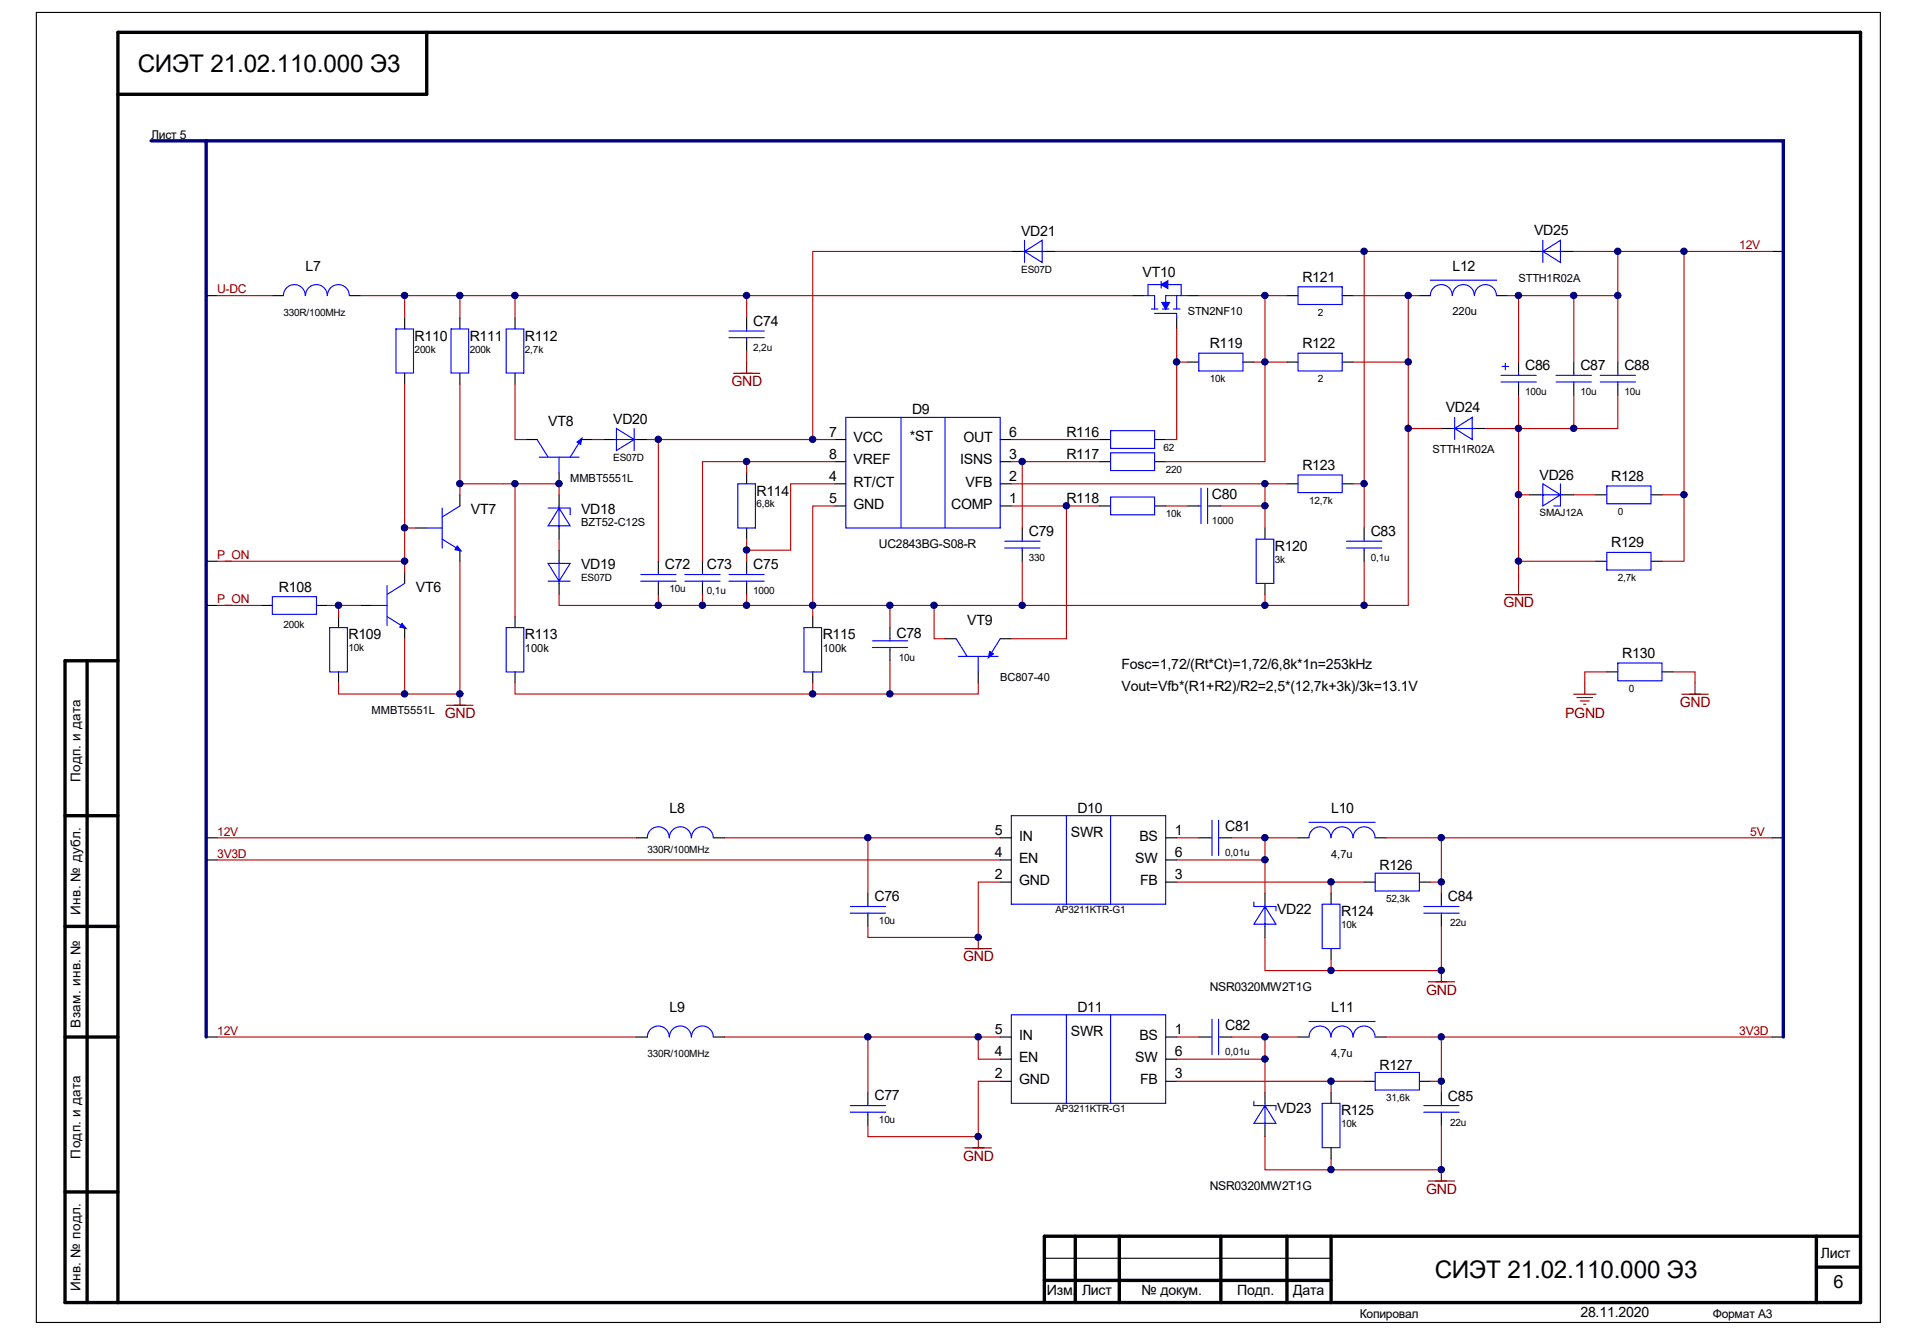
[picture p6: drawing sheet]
<svg xmlns="http://www.w3.org/2000/svg" width="289mm" height="201mm" viewBox="0 0 289 201" stroke-linecap="round" stroke-linejoin="round" font-family="sans-serif">
<g fill="none" stroke="#000" stroke-width=".51">
<path d="M64.2 4.9v9.3h-46.5M13.1 99.4v96.5M17.7 99.4h-7.9v96.5h270v-191h-262.1v191M9.8 139.3h7.9M9.8 122.7h7.9M9.8 156h7.9M9.8 179.3h7.9M157.1 192.6h43.1M161.7 185.9v10M168.3 185.9v10M183.6 185.9v10M193.6 185.9v10"/>
<path d="M200.2 185.9v10M273.2 185.9v10M273.2 190.6h6.6M279.8 185.9h-122.7v10"/>
</g>
<g fill="none" stroke="#000" stroke-width=".17">
<path d="M5.5 1.9h277.3v197h-277.3zM152.1 37.8h1.7M157.1 37.8h1.6M230.1 37.8h1.6M235 37.8h1.7M266.5 37.8h1.7M31 44.5h1.7M41 44.5h1.6M52.6 44.5h1.6M60.9 47.8v1.7M60.9 56.1v1.7M69.2 47.8v1.7"/>
<path d="M69.2 56.1v1.7M77.5 47.8v1.7M77.5 56.1v1.7M112.3 47.8v1.7M112.3 51.1v1.7M170.4 44.5h1.6M177 47.8v1.7M178.6 44.5h1.7M178.6 54.5h1.7M186.9 54.5h1.7M193.6 44.5h1.6M193.6 54.5h1.6"/>
<path d="M201.9 44.5h1.6M201.9 54.5h1.6M213.5 44.5h1.6M225.1 44.5h1.6M228.4 54.5v1.6M228.4 57.8v1.6M236.7 54.5v1.6M236.7 57.8v1.6M243.3 54.5v1.6M243.3 57.8v1.6M62.5 79.4h1.7M69.2 74.4v1.7"/>
<path d="M79.1 66.1h1.7M84.1 71.1v1.7M84.1 74.4v1.7M84.1 79.4v1.7M87.4 66.1h1.7M90.7 66.1h1.7M95.7 66.1h1.7M112.3 71.1v1.7M112.3 79.4v1.7M125.6 72.8h1.6M125.6 66.1h1.6M125.6 69.4h1.6"/>
<path d="M125.6 76.1h1.6M150.4 72.8h1.7M150.4 66.1h1.7M150.4 69.4h1.7M150.4 76.1h1.7M153.8 79.4v1.7M165.4 66.1h1.6M165.4 69.4h1.6M165.4 76.1h1.6M173.7 66.1h1.6M173.7 69.4h1.6M173.7 76.1h1.6"/>
<path d="M178.6 76.1h1.7M181.9 76.1h1.7M190.3 79.4v1.7M193.6 72.8h1.6M201.9 72.8h1.6M205.2 79.4v1.7M216.8 64.4h1.7M221.8 64.4h1.6M230.1 74.4h1.6M235 74.4h1.7M240 74.4h1.7M248.3 74.4h1.7"/>
<path d="M31 84.4h1.7M31 91.1h1.7M39.3 91.1h1.7M47.6 91.1h1.7M50.9 92.7v1.7M54.2 91.1h1.7M60.9 86.1v1.6M60.9 94.4v1.7M69.2 82.7v1.7M77.5 92.7v1.7M84.1 82.7v1.7M84.1 87.7v1.7"/>
<path d="M99 84.4v1.7M99 87.7v1.7M105.7 84.4v1.7M105.7 87.7v1.7M112.3 84.4v1.7M112.3 87.7v1.7M122.2 92.7v1.7M133.9 94.4v1.7M133.9 97.7v1.7M142.1 96.1h1.7M150.4 96.1h1.7M153.8 82.7v1.7"/>
<path d="M190.3 87.7v1.7M205.2 82.7v1.7M240 84.4h1.7M248.3 84.4h1.7M50.9 101.1v1.6M77.5 101.1v1.6M122.2 101.1v1.6M147.1 101.1v1.6M241.7 101.1h1.6M250 101.1h1.6M31 126h1.7M31 129.3h1.7"/>
<path d="M95.7 126h1.7M107.3 126h1.7M130.5 134.3v1.7M130.5 137.7v1.6M150.4 132.7h1.7M150.4 126h1.7M150.4 129.3h1.7M175.3 132.7h1.7M175.3 126h1.7M175.3 129.3h1.7M180.3 126h1.6M183.6 126h1.7"/>
<path d="M190.3 134.3v1.7M190.3 139.3v1.7M195.2 126h1.7M200.2 134.3v1.7M205.2 132.7h1.6M206.8 126h1.7M213.5 132.7h1.6M216.8 134.3v1.7M216.8 137.7v1.6M266.5 126h1.7M31 156h1.7M95.7 156h1.7"/>
<path d="M107.3 156h1.7M150.4 156h1.7M150.4 159.3h1.7M175.3 156h1.7M175.3 159.3h1.7M180.3 156h1.6M183.6 156h1.7M195.2 156h1.7M200.2 142.7v1.6M206.8 156h1.7M266.5 156h1.7M130.5 164.3v1.6"/>
<path d="M130.5 167.6v1.7M150.4 162.6h1.7M175.3 162.6h1.7M190.3 164.3v1.6M190.3 169.3v1.6M200.2 164.3v1.6M200.2 172.6v1.7M205.2 162.6h1.6M213.5 162.6h1.6M216.8 164.3v1.6M216.8 167.6v1.7M157.1 189.2h43.1"/>
</g>
<g fill="none" stroke="#00f" stroke-width=".17">
<path d="M153.8 37.8h2.9v-1.7l-2.6 1.7 2.6 1.7v-1.7h.4M154.1 36.1v3.4M231.7 37.8h3v-1.7l-2.6 1.7 2.6 1.7v-1.7h.3M232.1 36.1v3.4M45.9 44.5a1.64 1.64 0 0 0-1.6-1.7 1.64 1.64 0 0 0-1.7 1.7M49.2 44.5a1.63 1.63 0 0 0-1.6-1.7 1.63 1.63 0 0 0-1.7 1.7M52.5 44.5a1.64 1.64 0 0 0-1.6-1.7 1.64 1.64 0 0 0-1.6 1.7M59.5 49.5h2.7v6.6h-2.7zM67.8 49.5h2.7v6.6h-2.7zM76.1 49.5h2.7v6.6h-2.7zM109.6 49.8h5.3M109.6 50.8h5.3"/>
<path d="M112.3 49.5v.3M112.3 50.8v.3M172 44.5h1.7v2M172.7 44.5v-1.7h5v1.7M173.2 46.5h1M173.7 47.1h3.3v.7M174.7 42.3v1M174.8 46.5h1M176.5 46.5h1M177 44.5v2M178.6 44.5h-3.3v2M180.3 53.1h6.6v2.7h-6.6z"/>
<path d="M195.2 43.1h6.7v2.7h-6.7zM195.2 53.1h6.7v2.7h-6.7zM215.1 42.1h10M218.4 44.5a1.64 1.64 0 0 0-1.6-1.7 1.64 1.64 0 0 0-1.7 1.7M221.7 44.5a1.64 1.64 0 0 0-1.6-1.7 1.64 1.64 0 0 0-1.6 1.7M225.1 44.5a1.64 1.64 0 0 0-1.7-1.7 1.64 1.64 0 0 0-1.6 1.7M225.7 56.4h5.4M225.7 57.4h5.4M225.9 55.1h1M226.4 54.6v1M228.4 56.1v.3M228.4 57.4v.4"/>
<path d="M234 56.4h5.3M234 57.4h5.3M236.7 56.1v.3M236.7 57.4v.4M240.7 56.4h5.3M240.7 57.4h5.3M243.3 56.1v.3M243.3 57.4v.4M64.2 79.4h2.3M66.5 76.4v6M69.2 76.1l-2.7 1.7M80.8 66.1l1.6 2.7"/>
<path d="M81.1 68.8h6M82.4 76.4h3.4v1M84.1 76.1v3h1.7l-1.7-2.7-1.7 2.7h1.7v.3M84.1 68.8v2.3M87.4 66.1l-1.6 2.7M92.4 66.1h.3v-1.7l2.7 1.7-2.7 1.7v-1.7h3M95.4 64.4v3.4M111 72.8h2.6v6.6h-2.6zM127.2 62.8h23.2v16.6h-23.2zM135.5 62.8v16.6M142.1 62.8v16.6M167 64.8h6.7v2.6h-6.7z"/>
<path d="M167 68.1h6.7v2.7h-6.7zM167 74.8h6.7v2.6h-6.7zM180.3 76.1h.3M180.6 73.4v5.4M181.6 73.4v5.4M181.6 76.1h.3M195.2 71.4h6.7v2.7h-6.7zM218.5 64.4h2.9v-1.6l-2.6 1.6 2.6 1.7v-1.7h.4M218.8 62.8v3.3M231.7 74.4h.4v-1.6l2.6 1.6-2.6 1.7v-1.7h2.9M234.7 72.8v3.3h-1M241.7 73.1h6.6v2.7h-6.6z"/>
<path d="M41 89.7h6.6v2.7h-6.6zM49.6 94.4h2.7v6.7h-2.7zM55.9 91.1h2.3M58.2 88.1v6M58.2 92.7l2.7 1.7M60.9 87.7l-2.7 1.7M66.5 81.1l2.7 1.6M76.1 94.4h2.7v6.7h-2.7zM82.4 87.4h3.4M84.1 84.4v.3h1.7l-1.7 2.7-1.7-2.7h1.7v3M96.4 87.4h5.3M96.4 86.4h5.3"/>
<path d="M99 86.1v.3M99 87.4v.3M103 87.4h5.3M103 86.4h5.3M105.7 86.1v.3M105.7 87.4v.3M109.6 87.4h5.3M109.6 86.4h5.3M112.3 86.1v.3M112.3 87.4v.3M120.9 94.4h2.7v6.7h-2.7zM131.2 96.4h5.3"/>
<path d="M131.2 97.4h5.3M133.9 96.1v.3M133.9 97.4v.3M143.8 96.1l1.7 2.6M144.1 98.7h6M147.1 98.7v2.4M150.4 96.1l-1.6 2.6M151.1 82.4h5.3M151.1 81.4h5.3M153.8 81.1v.3M153.8 82.4v.3M188.9 81.1h2.7v6.6h-2.7z"/>
<path d="M202.5 82.4h5.3M202.5 81.4h5.3M205.2 81.1v.3M205.2 82.4v.3M241.7 83.1h6.6v2.6h-6.6zM243.3 99.7h6.7v2.7h-6.7zM100.7 126a1.64 1.64 0 0 0-1.7-1.6 1.64 1.64 0 0 0-1.6 1.6M104 126a1.64 1.64 0 0 0-1.7-1.6 1.64 1.64 0 0 0-1.6 1.6M107.3 126a1.63 1.63 0 0 0-1.7-1.6 1.63 1.63 0 0 0-1.6 1.6M127.9 136.3h5.3M127.9 137.3h5.3M130.5 136v.3"/>
<path d="M130.5 137.3v.4M152.1 122.7h23.2v13.3h-23.2zM160.4 122.7v13.3M167 122.7v13.3M181.9 126h.4M182.3 123.4v5.3M183.3 123.4v5.3M183.3 126h.3M188.6 135.7v.6h3.3v.7M190.3 136v3h1.6l-1.6-2.7-1.7 2.7h1.7v.3M196.9 123.7h9.9M198.9 136h2.6v6.7h-2.6z"/>
<path d="M200.2 126a1.64 1.64 0 0 0-1.7-1.6 1.64 1.64 0 0 0-1.6 1.6M203.5 126a1.64 1.64 0 0 0-1.7-1.6 1.64 1.64 0 0 0-1.6 1.6M206.8 126a1.64 1.64 0 0 0-1.6-1.6 1.64 1.64 0 0 0-1.7 1.6M206.8 131.3h6.7v2.7h-6.7zM214.1 136.3h5.3M214.1 137.3h5.3M216.8 136v.3M216.8 137.3v.4M100.7 156a1.64 1.64 0 0 0-1.7-1.7 1.64 1.64 0 0 0-1.6 1.7M104 156a1.64 1.64 0 0 0-1.7-1.7 1.64 1.64 0 0 0-1.6 1.7M107.3 156a1.63 1.63 0 0 0-1.7-1.7 1.63 1.63 0 0 0-1.6 1.7M152.1 152.6h23.2v13.3h-23.2z"/>
<path d="M160.4 152.6v13.3M167 152.6v13.3M181.9 156h.4M182.3 153.3v5.3M183.3 153.3v5.3M183.3 156h.3M196.9 153.6h9.9M200.2 156a1.64 1.64 0 0 0-1.7-1.7 1.64 1.64 0 0 0-1.6 1.7M203.5 156a1.64 1.64 0 0 0-1.7-1.7 1.64 1.64 0 0 0-1.6 1.7M206.8 156a1.64 1.64 0 0 0-1.6-1.7 1.64 1.64 0 0 0-1.7 1.7M127.9 166.3h5.3M127.9 167.3h5.3"/>
<path d="M130.5 165.9v.4M130.5 167.3v.3M188.6 165.6v.7h3.3v.7M190.3 165.9v3.1h1.6l-1.6-2.7-1.7 2.7h1.7v.3M198.9 165.9h2.6v6.7h-2.6zM206.8 161.3h6.7v2.6h-6.7zM214.1 166.3h5.3M214.1 167.3h5.3M216.8 165.9v.4M216.8 167.3v.3"/>
</g>
<g fill="none" stroke="#800000" stroke-width=".17">
<path d="M110.3 56.1h4M112.3 54.5v1.6M226.4 89.4h4M228.4 87.7v1.7M67.2 106.1h4M69.2 104.4v1.7M236.7 104.4h3.3M237.2 104.9h2.3M237.7 105.4h1.3M238.2 105.9h.3M238.4 102.7v1.7M252.9 104.4h4"/>
<path d="M254.9 102.7v1.7M145.1 142.7h4M147.1 141v1.7M214.8 147.7h4M216.8 146v1.7M145.1 172.6h4M147.1 170.9v1.7M214.8 177.6h4M216.8 175.9v1.7"/>
</g>
<g fill="#00f" stroke="#00f" stroke-width=".15">
<path d="M174.7 45.5h1.2l-.6 1z"/>
<path d="M174.6 42.8l1-.6v1.2z"/>
<path d="M60.5 93.7l.6 .8-1-.2z"/>
<path d="M86.8 66.5l.7-.6-.2 1z"/>
<path d="M68.8 82.1l.6 .8-1-.2z"/>
<path d="M148.9 98l.5 .3-.8 .6z"/>
</g>
<g fill="none" stroke="#bf0000" stroke-width=".17">
<path d="M152.1 37.8h-29.9v28.3M158.7 37.8h46.5M230.1 37.8h-24.9v41.6M236.7 37.8h16.6M243.3 37.8v6.7M266.5 37.8h-13.2v46.6h-3.3M32.7 44.5h8.3M54.2 44.5h58.1M60.9 57.8v21.6h1.6M60.9 44.5v3.3M69.2 57.8v15h14.9v1.6M69.2 44.5v3.3"/>
<path d="M77.5 57.8v8.3h1.6M77.5 44.5v3.3M112.3 44.5h58.1M112.3 44.5v3.3M112.3 52.8v1.7M177 49.5v16.6h-1.7M177 54.5h1.6M180.3 44.5h10M188.6 54.5h5M193.6 44.5h-3.3v24.9h-15M203.5 44.5h8.3v19.9M203.5 54.5h8.3"/>
<path d="M211.8 44.5h1.7M226.7 44.5h10M228.4 59.4v5h8.3v-5M228.4 44.5v10M236.7 54.5v-10h6.6v10M243.3 59.4v5h-6.6M60.9 79.4v6.7M69.2 72.8v1.6M77.5 72.8v19.9M89.1 66.1h1.6M97.4 66.1h28.2M99 66.1v18.3"/>
<path d="M112.3 69.4v1.7M125.6 72.8h-6.7v9.9h-6.6M125.6 69.4h-19.9v15M125.6 76.1h-3.4v15h-16.5M152.1 72.8h38.2v6.6M152.1 69.4h13.3M152.1 76.1h13.3M152.1 66.1h13.3M153.8 69.4v10M160.4 76.1v20h-8.3M175.3 76.1h3.3M183.6 76.1h6.7"/>
<path d="M190.3 72.8h3.3M203.5 72.8h1.7M216.8 64.4h-5v26.7h-6.6M223.4 64.4h5v23.3M228.4 74.4h1.7M236.7 74.4h3.3M250 74.4h3.3M32.7 91.1h6.6M32.7 84.4h28.2M49.3 91.1h4.9M50.9 91.1v1.6M60.9 96.1v8.3h-10v-1.7"/>
<path d="M69.2 84.4v20h-8.3M84.1 89.4v1.7h21.6M84.1 81.1v1.6M99 89.4v1.7M105.7 89.4v1.7M112.3 81.1v3.3M112.3 89.4v1.7M133.9 91.1v3.3M133.9 99.4v5M140.5 91.1v5h1.6M153.8 84.4v6.7M190.3 89.4v1.7"/>
<path d="M205.2 84.4v6.7h-83v1.6M228.4 84.4h11.6M77.5 102.7v1.7h44.7v-1.7M147.1 102.7v1.7h-24.9M241.7 101.1h-3.3v1.6M251.6 101.1h3.3v1.6M32.7 126h63M32.7 129.3h117.7M109 126h41.4M130.5 126v8.3M150.4 132.7h-3.3v8.3h-16.6v-1.7M177 132.7h28.2"/>
<path d="M177 126h3.3M185.3 126h9.9M190.3 126v3.3h-13.3M190.3 129.3v5M200.2 132.7v1.6M208.5 126h8.3v6.7h-1.7M216.8 139.3v6.7h-16.6v-1.7M216.8 132.7v1.6M216.8 126h49.7M32.7 156h63M109 156h41.4M130.5 156v8.3"/>
<path d="M147.1 156v3.3h3.3M177 156h3.3M185.3 156h9.9M190.3 156v3.3h-13.3M190.3 141v5h9.9M190.3 159.3v5M208.5 156h8.3v6.6h-1.7M216.8 156h49.7M150.4 162.6h-3.3v8.3h-16.6v-1.6M177 162.6h28.2M190.3 170.9v5h9.9M200.2 162.6v1.7"/>
<path d="M216.8 169.3v6.6h-16.6v-1.6M216.8 162.6v1.7"/>
</g>
<path d="M22.7 21.2h8.3v134.8M31 21.2h237.2v134.8" fill="none" stroke="#000080" stroke-width=".51"/>
<g fill="#000080" stroke="#000080" stroke-width=".15">
<circle cx="50.9" cy="91" r=".49"/>
<circle cx="60.8" cy="104.4" r=".49"/>
<circle cx="60.8" cy="84.4" r=".49"/>
<circle cx="60.8" cy="79.4" r=".49"/>
<circle cx="60.8" cy="44.4" r=".49"/>
<circle cx="69.2" cy="104.4" r=".49"/>
<circle cx="69.2" cy="72.7" r=".49"/>
<circle cx="69.2" cy="44.4" r=".49"/>
<circle cx="77.4" cy="72.7" r=".49"/>
<circle cx="77.4" cy="44.4" r=".49"/>
<circle cx="84.1" cy="72.7" r=".49"/>
<circle cx="99" cy="91" r=".49"/>
<circle cx="99" cy="66.1" r=".49"/>
<circle cx="105.6" cy="91" r=".49"/>
<circle cx="112.3" cy="91" r=".49"/>
<circle cx="112.3" cy="82.7" r=".49"/>
<circle cx="112.3" cy="69.4" r=".49"/>
<circle cx="112.3" cy="44.4" r=".49"/>
<circle cx="122.2" cy="104.4" r=".49"/>
<circle cx="122.2" cy="91" r=".49"/>
<circle cx="122.2" cy="66.1" r=".49"/>
<circle cx="130.5" cy="155.9" r=".49"/>
<circle cx="130.5" cy="126" r=".49"/>
<circle cx="133.8" cy="104.4" r=".49"/>
<circle cx="133.8" cy="91" r=".49"/>
<circle cx="140.5" cy="91" r=".49"/>
<circle cx="147.1" cy="170.9" r=".49"/>
<circle cx="147.1" cy="155.9" r=".49"/>
<circle cx="147.1" cy="141" r=".49"/>
<circle cx="153.7" cy="91" r=".49"/>
<circle cx="153.7" cy="69.4" r=".49"/>
<circle cx="160.4" cy="76.1" r=".49"/>
<circle cx="177" cy="54.4" r=".49"/>
<circle cx="190.2" cy="159.3" r=".49"/>
<circle cx="190.2" cy="155.9" r=".49"/>
<circle cx="190.2" cy="129.3" r=".49"/>
<circle cx="190.2" cy="126" r=".49"/>
<circle cx="190.2" cy="91" r=".49"/>
<circle cx="190.2" cy="76.1" r=".49"/>
<circle cx="190.2" cy="72.7" r=".49"/>
<circle cx="190.2" cy="54.4" r=".49"/>
<circle cx="190.2" cy="44.4" r=".49"/>
<circle cx="200.2" cy="175.9" r=".49"/>
<circle cx="200.2" cy="162.6" r=".49"/>
<circle cx="200.2" cy="146" r=".49"/>
<circle cx="200.2" cy="132.6" r=".49"/>
<circle cx="205.2" cy="72.7" r=".49"/>
<circle cx="205.2" cy="37.8" r=".49"/>
<circle cx="205.2" cy="91" r=".49"/>
<circle cx="211.8" cy="64.4" r=".49"/>
<circle cx="211.8" cy="54.4" r=".49"/>
<circle cx="211.8" cy="44.4" r=".49"/>
<circle cx="216.8" cy="175.9" r=".49"/>
<circle cx="216.8" cy="162.6" r=".49"/>
<circle cx="216.8" cy="155.9" r=".49"/>
<circle cx="216.8" cy="146" r=".49"/>
<circle cx="216.8" cy="132.6" r=".49"/>
<circle cx="216.8" cy="126" r=".49"/>
<circle cx="228.4" cy="84.4" r=".49"/>
<circle cx="228.4" cy="74.4" r=".49"/>
<circle cx="228.4" cy="64.4" r=".49"/>
<circle cx="228.4" cy="44.4" r=".49"/>
<circle cx="236.7" cy="64.4" r=".49"/>
<circle cx="236.7" cy="44.4" r=".49"/>
<circle cx="243.3" cy="44.4" r=".49"/>
<circle cx="243.3" cy="37.8" r=".49"/>
<circle cx="253.3" cy="74.4" r=".49"/>
<circle cx="253.3" cy="37.8" r=".49"/>
</g>
<g font-size="3.7">
<text x="20.7" y="10.8">СИЭТ 21.02.110.000 Э3</text>
<text x="215.8" y="192.2">СИЭТ 21.02.110.000 Э3</text>
</g>
<text font-size="2.7" x="275.8" y="193.7">6</text>
<g font-size="2.1">
<text x="153.6" y="35.5">VD21</text>
<text x="230.7" y="35.4">VD25</text>
<text x="45.9" y="40.7">L7</text>
<text x="171.8" y="41.7">VT10</text>
<text x="218.5" y="40.7">L12</text>
<text x="195.9" y="42.4">R121</text>
<text x="62.4" y="51.2">R110</text>
<text x="70.7" y="51.2">R111</text>
<text x="78.9" y="51.2">R112</text>
<text x="113.3" y="49">C74</text>
<text x="181.9" y="52.4">R119</text>
<text x="195.9" y="52.4">R122</text>
<text x="229.4" y="55.7">C86</text>
<text x="237.7" y="55.7">C87</text>
<text x="244.3" y="55.7">C88</text>
<text x="82.4" y="64">VT8</text>
<text x="92.2" y="63.8">VD20</text>
<text x="124.7" y="65.7">7</text>
<text x="137.2" y="62.3">D9</text>
<text x="151.8" y="65.7">6</text>
<text x="160.4" y="65.7">R116</text>
<text x="217.5" y="62">VD24</text>
<text x="124.7" y="69">8</text>
<text x="128.4" y="66.5">VCC</text>
<text x="128.4" y="69.8">VREF</text>
<text x="136.8" y="66.3">*ST</text>
<text x="144.4" y="69.8">ISNS</text>
<text x="144.9" y="66.5">OUT</text>
<text x="151.8" y="69">3</text>
<text x="160.4" y="69">R117</text>
<text x="195.9" y="70.7">R123</text>
<text x="70.8" y="77.3">VT7</text>
<text x="87.4" y="77.3">VD18</text>
<text x="113.8" y="74.5">R114</text>
<text x="124.7" y="72.3">4</text>
<text x="124.7" y="75.7">5</text>
<text x="128.4" y="73.2">RT/CT</text>
<text x="128.4" y="76.5">GND</text>
<text x="143.1" y="76.5">COMP</text>
<text x="145.2" y="73.2">VFB</text>
<text x="151.8" y="72.3">2</text>
<text x="151.8" y="75.7">1</text>
<text x="160.4" y="75.7">R118</text>
<text x="182.3" y="75">C80</text>
<text x="231.5" y="72.2">VD26</text>
<text x="242.3" y="72.3">R128</text>
<text x="154.7" y="80.6">C79</text>
<text x="191.7" y="82.8">R120</text>
<text x="206.2" y="80.6">C83</text>
<text x="242.3" y="82.3">R129</text>
<text x="42" y="89">R108</text>
<text x="62.5" y="89">VT6</text>
<text x="87.4" y="85.6">VD19</text>
<text x="100" y="85.6">C72</text>
<text x="106.3" y="85.6">C73</text>
<text x="113.3" y="85.6">C75</text>
<text x="134.8" y="95.9">C78</text>
<text x="145.5" y="94">VT9</text>
<text x="52.4" y="96.1">R109</text>
<text x="78.9" y="96.1">R113</text>
<text x="123.7" y="96.1">R115</text>
<text x="168.7" y="100.6">Fosc=1,72/(Rt*Ct)=1,72/6,8k*1n=253kHz</text>
<text x="244" y="99">R130</text>
<text x="168.7" y="103.9">Vout=Vfb*(R1+R2)/R2=2,5*(12,7k+3k)/3k=13.1V</text>
<text x="100.7" y="122.2">L8</text>
<text x="149.6" y="125.6">5</text>
<text x="161.1" y="125.9">SWR</text>
<text x="162" y="122.2">D10</text>
<text x="176.7" y="125.6">1</text>
<text x="184.3" y="124.9">C81</text>
<text x="200.2" y="122.2">L10</text>
<text x="149.6" y="128.9">4</text>
<text x="153.3" y="129.7">EN</text>
<text x="153.3" y="126.4">IN</text>
<text x="170.7" y="129.7">SW</text>
<text x="171.4" y="126.4">BS</text>
<text x="176.7" y="128.9">6</text>
<text x="207.5" y="130.9">R126</text>
<text x="131.5" y="135.6">C76</text>
<text x="149.6" y="132.2">2</text>
<text x="153.3" y="133.1">GND</text>
<text x="171.5" y="133.1">FB</text>
<text x="176.7" y="132.2">3</text>
<text x="192.1" y="137.4">VD22</text>
<text x="201.7" y="137.8">R124</text>
<text x="217.8" y="135.6">C84</text>
<text x="100.7" y="152.2">L9</text>
<text x="149.6" y="155.5">5</text>
<text x="161.1" y="155.9">SWR</text>
<text x="162" y="152.2">D11</text>
<text x="176.7" y="155.5">1</text>
<text x="184.3" y="154.9">C82</text>
<text x="200.2" y="152.2">L11</text>
<text x="149.6" y="158.9">4</text>
<text x="153.3" y="159.7">EN</text>
<text x="153.3" y="156.4">IN</text>
<text x="170.7" y="159.7">SW</text>
<text x="171.4" y="156.4">BS</text>
<text x="176.7" y="158.9">6</text>
<text x="207.5" y="160.9">R127</text>
<text x="131.5" y="165.5">C77</text>
<text x="149.6" y="162.2">2</text>
<text x="153.3" y="163">GND</text>
<text x="171.5" y="163">FB</text>
<text x="176.7" y="162.2">3</text>
<text x="192.1" y="167.4">VD23</text>
<text x="201.7" y="167.7">R125</text>
<text x="217.8" y="165.5">C85</text>
<text x="273.8" y="189.1">Лист</text>
<text x="157.5" y="194.8">Изм.</text>
<text x="162.7" y="194.8">Лист</text>
<text x="171.7" y="194.8">№ докум.</text>
<text x="186.1" y="194.8">Подп.</text>
<text x="194.5" y="194.8">Дата</text>
<text x="237.7" y="198.1">28.11.2020</text>
</g>
<g font-size="2.1" fill="#800000">
<text x="110" y="58.1">GND</text>
<text x="226.1" y="91.4">GND</text>
<text x="252.7" y="106.3">GND</text>
<text x="66.9" y="108">GND</text>
<text x="235.4" y="108">PGND</text>
<text x="144.9" y="144.6">GND</text>
<text x="214.5" y="149.6">GND</text>
<text x="144.9" y="174.6">GND</text>
<text x="214.5" y="179.6">GND</text>
</g>
<g font-size="2">
<text x="12.1" y="117.7" transform="rotate(-90 12.1 117.7)">Подп. и дата</text>
<text x="12.1" y="137.6" transform="rotate(-90 12.1 137.6)">Инв. № дубл.</text>
<text x="12.1" y="154.5" transform="rotate(-90 12.1 154.5)">Взам. инв. №</text>
<text x="12.1" y="174.2" transform="rotate(-90 12.1 174.2)">Подп. и дата</text>
<text x="12.1" y="194.2" transform="rotate(-90 12.1 194.2)">Инв. № подл.</text>
</g>
<g font-size="1.8">
<text x="22.7" y="20.9">Лист 5</text>
<text x="132.2" y="82.4">UC2843BG-S08-R</text>
<text x="181.9" y="149">NSR0320MW2T1G</text>
<text x="181.9" y="178.9">NSR0320MW2T1G</text>
<text x="204.5" y="198.2">Копировал</text>
<text x="257.6" y="198.2">Формат А3</text>
</g>
<g font-size="1.8" fill="#800000">
<text x="261.6" y="37.5">12V</text>
<text x="32.7" y="44.1">U-DC</text>
<text x="32.7" y="84.1">P_ON</text>
<text x="32.7" y="90.7">P_ON</text>
<text x="32.7" y="125.7">12V</text>
<text x="263.2" y="125.7">5V</text>
<text x="32.7" y="129">3V3D</text>
<text x="32.7" y="155.6">12V</text>
<text x="261.6" y="155.6">3V3D</text>
</g>
<g font-size="1.7">
<text x="178.6" y="47.4">STN2NF10</text>
<text x="218.5" y="47.4">220u</text>
<text x="228.4" y="42.5">STTH1R02A</text>
<text x="215.5" y="68.1">STTH1R02A</text>
<text x="85.8" y="72.4">MMBT5551L</text>
<text x="87.4" y="79.1">BZT52-С12S</text>
<text x="78.9" y="98.1">100k</text>
<text x="123.7" y="98.1">100k</text>
<text x="55.9" y="107.4">MMBT5551L</text>
<text x="150.4" y="102.4">BC807-40</text>
<text x="200.2" y="129">4,7u</text>
<text x="200.2" y="159">4,7u</text>
</g>
<g font-size="1.5">
<text x="153.6" y="41">ES07D</text>
<text x="42.6" y="47.5">330R/100MHz</text>
<text x="198.2" y="47.5">2</text>
<text x="62.4" y="53">200k</text>
<text x="70.7" y="53">200k</text>
<text x="78.9" y="53">2,7k</text>
<text x="113.3" y="52.8">2,2u</text>
<text x="181.9" y="57.5">10k</text>
<text x="198.2" y="57.5">2</text>
<text x="229.4" y="59.5">100u</text>
<text x="237.7" y="59.5">10u</text>
<text x="244.3" y="59.5">10u</text>
<text x="92.2" y="69.3">ES07D</text>
<text x="175" y="67.8">62</text>
<text x="175.3" y="71.1">220</text>
<text x="113.8" y="76.3">6,8k</text>
<text x="175.3" y="77.8">10k</text>
<text x="196.9" y="75.8">12,7k</text>
<text x="231.5" y="77.6">SMAJ12A</text>
<text x="243.3" y="77.4">0</text>
<text x="182.3" y="78.8">1000</text>
<text x="87.4" y="87.4">ES07D</text>
<text x="100.7" y="89.1">10u</text>
<text x="106.3" y="89.4">0,1u</text>
<text x="113.3" y="89.4">1000</text>
<text x="154.7" y="84.4">330</text>
<text x="191.7" y="84.6">3k</text>
<text x="206.2" y="84.4">0,1u</text>
<text x="243.3" y="87.4">2,7k</text>
<text x="42.6" y="94.4">200k</text>
<text x="52.4" y="98">10k</text>
<text x="135.2" y="99.4">10u</text>
<text x="245" y="104.1">0</text>
<text x="97.4" y="128.4">330R/100MHz</text>
<text x="184.3" y="128.7">0,01u</text>
<text x="158.7" y="137.3">AP3211KTR-G1</text>
<text x="208.5" y="135.7">52,3k</text>
<text x="132.2" y="139">10u</text>
<text x="201.7" y="139.6">10k</text>
<text x="218.1" y="139.3">22u</text>
<text x="97.4" y="159">330R/100MHz</text>
<text x="184.3" y="158.6">0,01u</text>
<text x="158.7" y="167.3">AP3211KTR-G1</text>
<text x="208.5" y="165.6">31,6k</text>
<text x="132.2" y="168.9">10u</text>
<text x="201.7" y="169.5">10k</text>
<text x="218.1" y="169.3">22u</text>
</g>
</svg>
